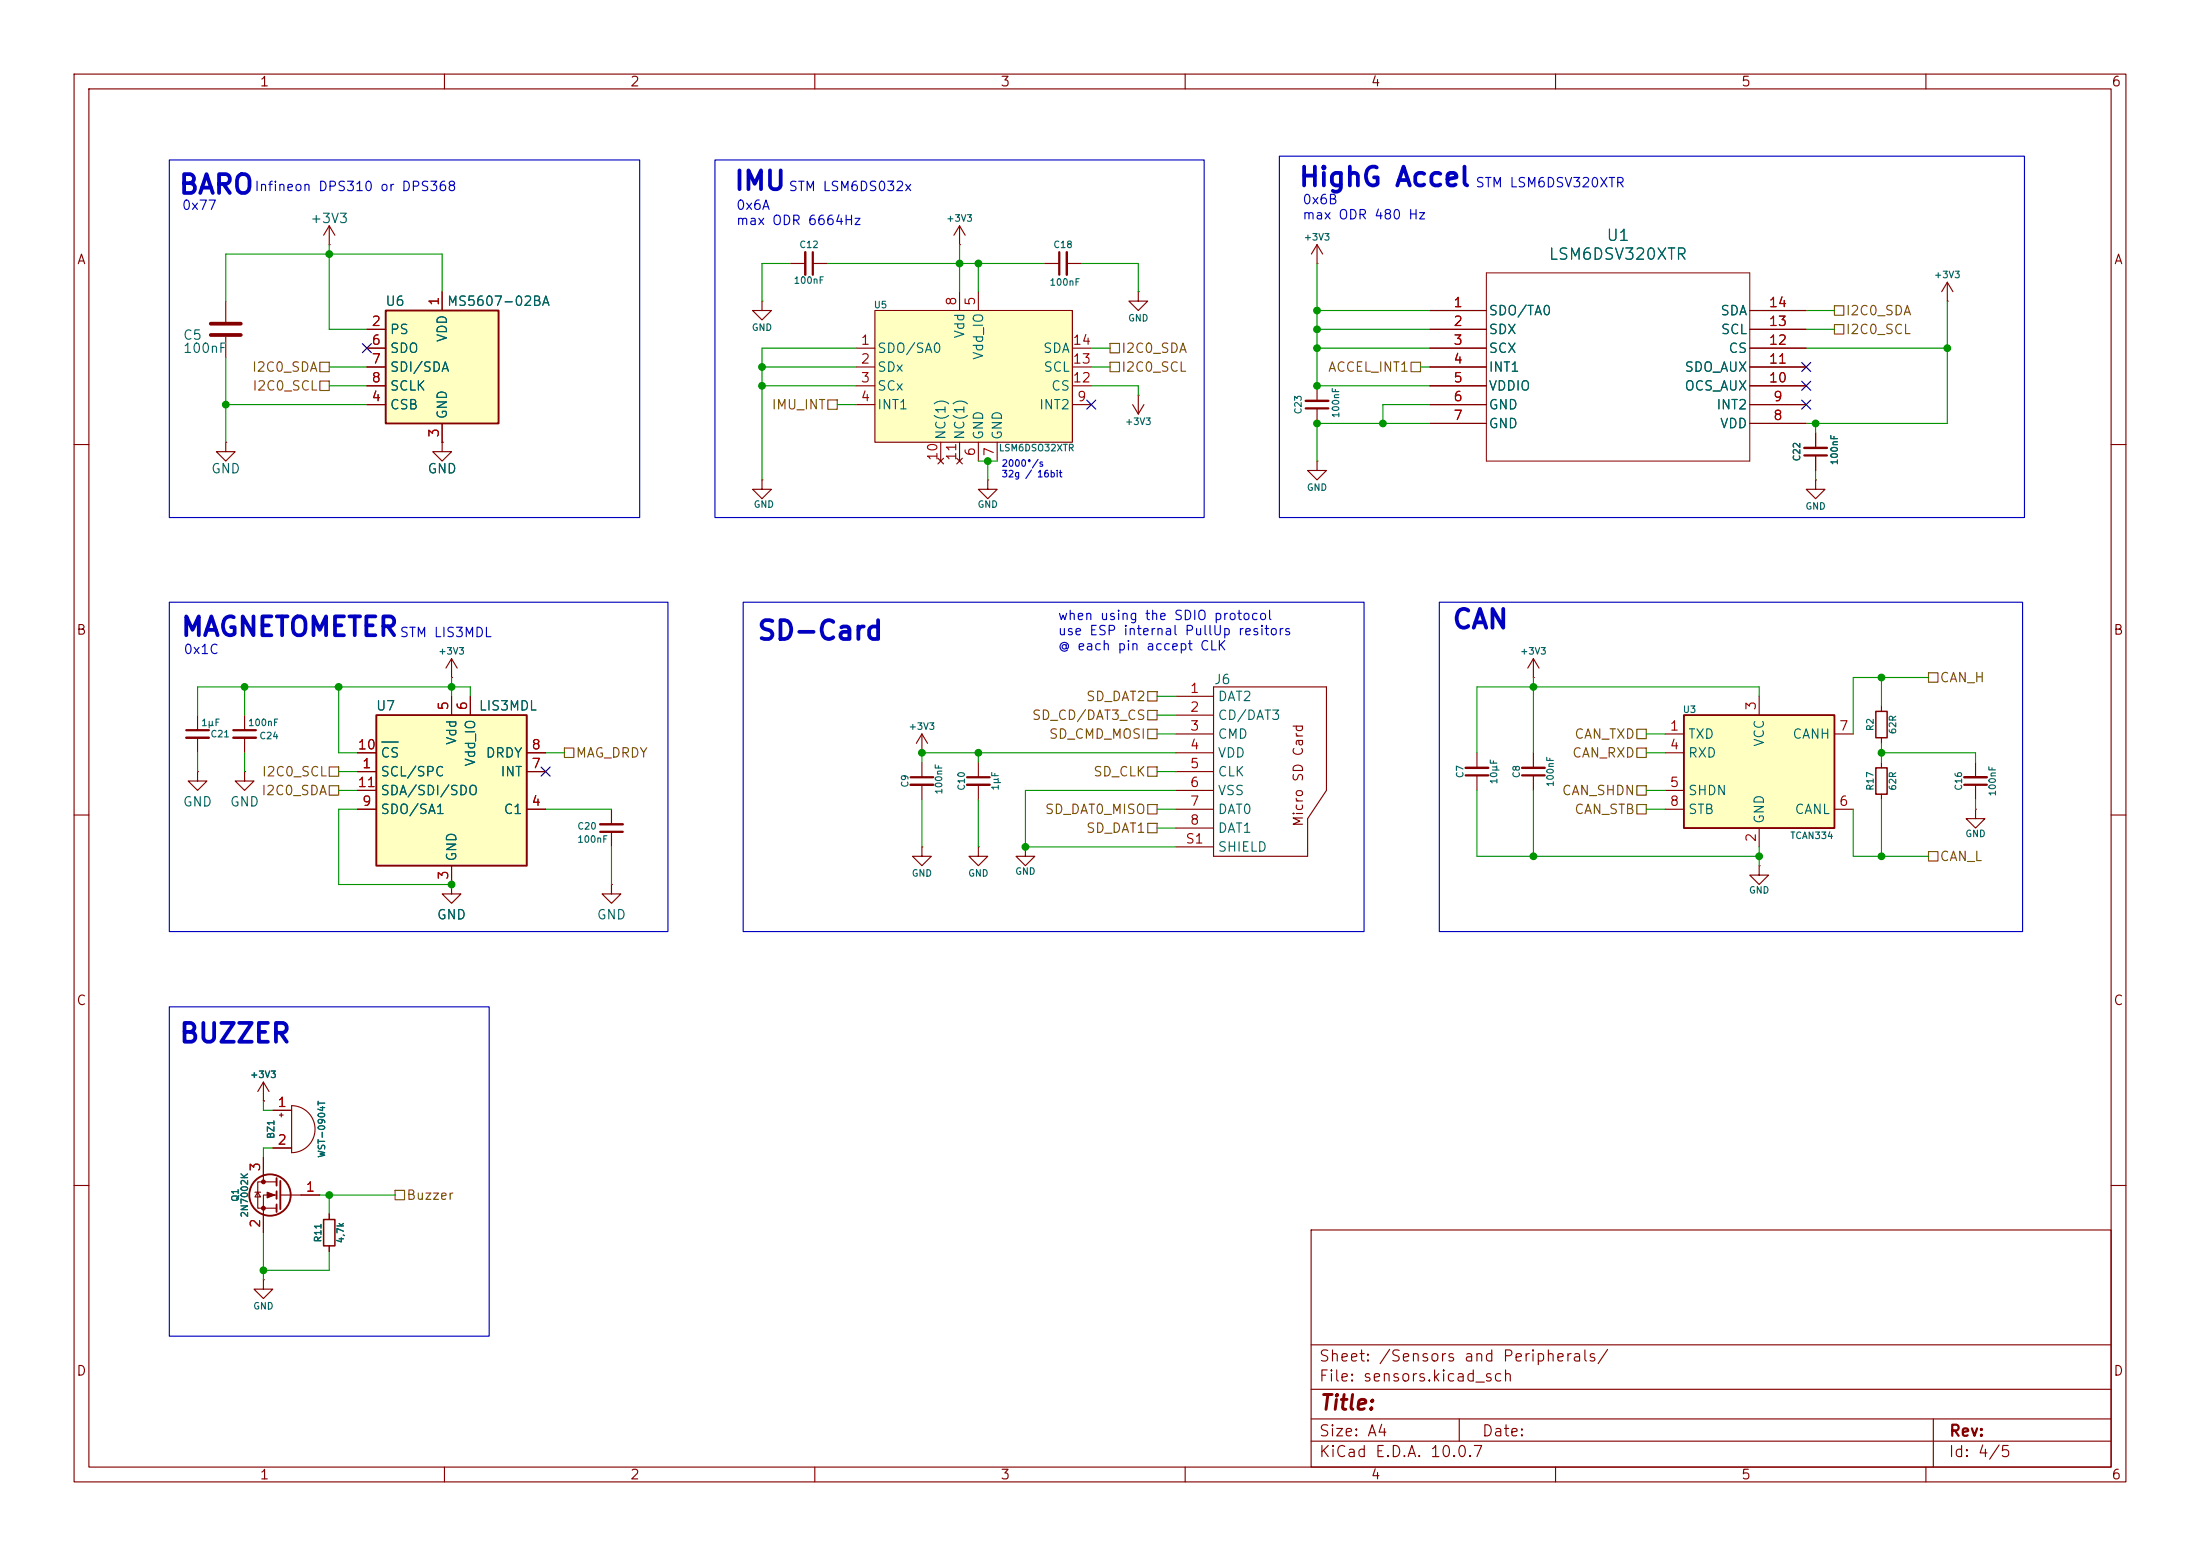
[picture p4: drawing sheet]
<svg xmlns="http://www.w3.org/2000/svg" width="297mm" height="210mm" viewBox="0 0 297 210" stroke-linecap="round" stroke-linejoin="round" font-family="sans-serif">
<g fill="none" stroke="#840000" stroke-width=".15">
<path d="M10 10h277v190h-277zM12 12h273v186h-273zM60 10v2M110 10v2M160 10v2M210 10v2M260 10v2M106.7 35.6h2M109.7 35.6h2.1M262.9 38.1l-.8 1.3M262.9 38.1l.8 1.3M262.9 38.1v2.5"/>
<path d="M102.9 40.6v1.3h-1.3l1.3 1.3 1.2-1.3h-1.2M102.9 40.6h.1M245.1 58.4v2.1M262.9 40.6h.1M10 60h2M102.9 64.8v1.2h-1.3l1.3 1.3 1.2-1.3h-1.2M102.9 64.8h.1M177.8 62.2v1.3h1.3l-1.3 1.3-1.3-1.3h1.3M177.8 62.2h.1M245.1 64.8v1.2h1.3l-1.3 1.3-1.3-1.3h1.3M245.1 64.8h.1M245.1 61.5v2"/>
<path d="M285 60h2M61 91.4h.1M61 88.9l-.8 1.3M61 88.9l.7 1.3M61 88.9v2.5M124.5 99.1l-.8 1.2M124.5 99.1l.7 1.2M124.5 99.1v2.5M10 110h2M61 119.4v1.3h-1.3l1.3 1.2 1.2-1.2h-1.2M61 119.4h.1M124.5 101.6h.1"/>
<path d="M124.5 114.3v1.3h1.2l-1.2 1.2-1.3-1.2h1.3M124.5 114.3h.1M124.5 102.9v2M124.5 105.9v2.1M285 110h2M35.6 148.6h.1M35.6 146.1v2.5M35.6 156.2v3.3M35.6 146.1l-.8 1.2M35.6 146.1l.7 1.2M36.8 149.9h2.6M36.8 154.9h2.6"/>
<path d="M37.3 159.5h-2.5v3.6h2.5M37.7 150.5h.5M38 150.2v.5M39.4 149.2a3.2 3.2 0 0 1 3.1 3.2 3.2 3.2 0 0 1-3.1 3.2zM10 160h2M34.4 160.9h.8M34.8 160.9l.4 .6h-.8zM35.6 172.7v1.3h1.2l-1.2 1.3-1.3-1.3h1.3M35.6 172.7h.1M37.3 161.3h-1.7v5.1M37.8 161.3h5.4M44.4 163.8v.8"/>
<path d="M44.4 168.1v.8M177 166h108v32h-108zM285 160h2M60 198v2M110 198v2M160 198v2M177 194.5h108M177 191.5h108M177 187.5h108M177 181.5h108M197 191.5v3M210 198v2"/>
<path d="M260 198v2M261 191.5v6.5"/>
</g>
<path d="M109.7 34v3.1M243.6 61.5h3M122.9 104.9h3.1" fill="none" stroke="#840000" stroke-width=".3"/>
<path d="M108.7 34v3.1M243.6 60.5h3M122.9 105.9h3.1" fill="none" stroke="#840000" stroke-width=".33"/>
<g fill="none" stroke="#840000" stroke-width=".25">
<path d="M37.3 159v1M37.8 159.4v3.8M37.3 160.8v1M37.3 162.6v1"/>
<circle cx="36.4" cy="161.3" r="2.79"/>
</g>
<g fill="#840000" stroke="#840000" stroke-width=".15">
<path d="M36.1 160.9l1 .4-1 .4z"/>
<circle cx="35.6" cy="159.5" r=".25"/>
<circle cx="35.6" cy="163.1" r=".25"/>
</g>
<path d="M43.7 164.6h1.5v3.5h-1.5z" fill="none" stroke="#840000" stroke-width=".2"/>
<path d="M50.8 96.5h20.3v20.3h-20.3z" fill="#ffffc2"/>
<path d="M50.8 96.5h20.3v20.3h-20.3z" fill="none" stroke="#840000" stroke-width=".25"/>
<g fill="none" stroke="#840000" stroke-width=".15">
<path d="M153.7 39.4v1.2h1.2l-1.2 1.3-1.3-1.3h1.3M153.7 39.4h.1M61 94v2.5M63.5 94v2.5M254 95.3v.7M254 99.6v.7M26.7 104.1v1.3h-1.3l1.3 1.3 1.2-1.3h-1.2M26.7 104.1h.1M33 104.1v1.3h-1.3l1.3 1.3 1.3-1.3h-1.3M33 104.1h.1M48.3 104.1h2.5M48.3 109.2h2.5"/>
<path d="M48.3 101.6h2.5M48.3 106.7h2.5M61 116.8v2.6M71.1 104.1h2.6M71.1 109.2h2.6M71.1 101.6h2.6M82.5 119.4v1.3h-1.2l1.2 1.2 1.3-1.2h-1.3M82.5 119.4h.1M82.5 109.2v2.1M82.5 112.3v2M237.5 116.8v1.3h1.3l-1.3 1.3-1.3-1.3h1.3M237.5 116.8h.1"/>
<path d="M254 102.9v.7M254 107.2v.8M266.7 109.2v1.3h1.3l-1.3 1.3-1.3-1.3h1.3M266.7 109.2h.1M266.7 102.9v2M266.7 105.9v2.1"/>
</g>
<path d="M51.5 100.2h2.3" fill="none" stroke="#006464" stroke-width=".15"/>
<path d="M81 112.3h3.1M265.2 105.9h3" fill="none" stroke="#840000" stroke-width=".3"/>
<path d="M81 111.3h3.1M265.2 104.9h3" fill="none" stroke="#840000" stroke-width=".33"/>
<path d="M253.2 96h1.6v3.6h-1.6zM253.2 103.6h1.6v3.6h-1.6z" fill="none" stroke="#840000" stroke-width=".2"/>
<path d="M227.3 96.5h20.3v15.3h-20.3z" fill="#ffffc2"/>
<path d="M227.3 96.5h20.3v15.3h-20.3z" fill="none" stroke="#840000" stroke-width=".25"/>
<g fill="none" stroke="#840000" stroke-width=".15">
<path d="M129.5 33h.1M129.5 30.5l-.7 1.3M129.5 30.5l.8 1.3M129.5 30.5v2.5M141 35.6h2M144 35.6h2M152.9 54.6l.8 1.3M153.7 53.3h.1M153.7 53.3v2.6M154.4 54.6l-.7 1.3M133.3 64.8v1.2h-1.2l1.2 1.3 1.3-1.3h-1.3M133.3 64.8h.1"/>
<path d="M224.8 99.1h2.5M237.5 94v2.5M247.6 99.1h2.6M224.8 101.6h2.5M224.8 106.7h2.5M224.8 109.2h2.5M237.5 111.8v2.5M247.6 109.2h2.6"/>
</g>
<path d="M143 34v3.1" fill="none" stroke="#840000" stroke-width=".3"/>
<path d="M144 34v3.1" fill="none" stroke="#840000" stroke-width=".33"/>
<path d="M118.1 41.9h26.7v17.8h-26.7z" fill="#ffffc2"/>
<g fill="none" stroke="#840000" stroke-width=".15">
<path d="M44.4 33h.1M44.4 30.5l-.7 1.3M44.4 30.5l.8 1.3M44.4 30.5v2.5M129.5 39.4v2.5M132.1 39.4v2.5M177.8 35.6h.1M177.8 33l-.8 1.3M177.8 33l.8 1.3M177.8 33v2.6M30.5 40.6v2.8M30.5 45.5v2.8"/>
<path d="M59.7 59.7v1.3h1.3l-1.3 1.2-1.3-1.2h1.3M59.7 59.7h.1M115.6 47h2.5M115.6 49.5h2.5M115.6 52.1h2.5M115.6 54.6h2.5M118.1 41.9h26.7v17.8h-26.7zM127 59.7v2.5M129.5 59.7v2.5M132.1 59.7v2.5M134.6 59.7v2.5M144.8 47h2.5"/>
<path d="M144.8 49.5h2.5M144.8 52.1h2.5M144.8 54.6h2.5M177.8 52.1v2M177.8 55.1v2.1M193 47h7.7M193 49.5h7.7M193 52.1h7.7M193 54.6h7.7M193 41.9h7.7M193 44.5h7.7M193 57.2h7.7"/>
<path d="M236.2 47h7.6M236.2 49.5h7.6M236.2 52.1h7.6M236.2 54.6h7.6M236.2 41.9h7.6M236.2 44.5h7.6M236.2 57.2h7.6M126.6 61.8l.8 .8M127.4 61.8l-.8 .8M129.2 61.8l.7 .8M129.9 61.8l-.7 .8M158.7 94h5.1"/>
<path d="M158.7 96.5h5.1M158.7 99.1h5.1M163.8 92.7h15.3v14l-2.6 3.8v5.1h-12.7zM207 91.4h.1M207 88.9v2.5M207 88.9l-.8 1.3M207 88.9l.8 1.3M132.1 114.3v1.3h1.2l-1.2 1.2-1.3-1.2h1.3M132.1 114.3h.1M132.1 102.9v2M132.1 105.9v2.1M138.4 114.3v1.3h1.3l-1.3 1.2-1.2-1.2h1.2"/>
<path d="M138.4 114.3h.1M158.7 101.6h5.1M158.7 104.1h5.1M158.7 106.7h5.1M158.7 109.2h5.1M158.7 111.8h5.1M158.7 114.3h5.1M199.4 101.6v2M199.4 104.6v2.1M207 101.6v2M207 104.6v2.1"/>
</g>
<path d="M176.3 55.1h3M130.6 104.9h3M197.9 104.6h3M205.5 104.6h3" fill="none" stroke="#840000" stroke-width=".3"/>
<path d="M176.3 54.1h3M130.6 105.9h3M197.9 103.6h3M205.5 103.6h3" fill="none" stroke="#840000" stroke-width=".33"/>
<path d="M200.7 36.8h35.5v25.4h-35.5z" fill="none" stroke="#840000" stroke-width=".14"/>
<path d="M28.4 43.7h4.1M28.4 45.2h4.1" fill="none" stroke="#840000" stroke-width=".51"/>
<path d="M52.1 41.9h15.2v15.3h-15.2z" fill="#ffffc2"/>
<path d="M52.1 41.9h15.2v15.3h-15.2z" fill="none" stroke="#840000" stroke-width=".25"/>
<g fill="none" stroke="#840000" stroke-width=".15">
<path d="M59.7 39.4v2.5M30.5 59.7v1.3h1.2l-1.2 1.2-1.3-1.2h1.3M30.5 59.7h.1M49.5 44.5h2.6M49.5 54.6h2.6M49.5 47h2.6M49.5 49.5h2.6M49.5 52.1h2.6M59.7 59.7h.1M59.7 57.2v2.5M193 44.5h7.7M193 54.6h7.7"/>
<path d="M193 47h7.7M193 49.5h7.7M193 52.1h7.7M193 41.9h7.7M193 57.2h7.7M236.2 44.5h7.6M236.2 54.6h7.6M236.2 47h7.6M236.2 49.5h7.6M236.2 52.1h7.6M236.2 41.9h7.6M236.2 57.2h7.6"/>
<path d="M245.1 58.4v2.1M245.1 61.5v2M26.7 96.5v2.1M26.7 99.6v2M33 96.5v2.1M33 99.6v2M61 94v2.5M63.5 94v2.5M48.3 104.1h2.5M48.3 109.2h2.5M48.3 101.6h2.5M48.3 106.7h2.5"/>
<path d="M61 119.4h.1M61 116.8v2.6M71.1 104.1h2.6M71.1 109.2h2.6M71.1 101.6h2.6M35.6 148.6h.1M35.6 156.2v2.6M36.8 149.9h2.6M36.8 154.9h2.6M35.6 163.8v2.6M40.6 161.3h2.6M44.4 163.8v.8"/>
<path d="M44.4 168.1v.8"/>
</g>
<path d="M25.1 98.6h3.1M31.5 98.6h3" fill="none" stroke="#840000" stroke-width=".3"/>
<path d="M25.1 99.6h3.1M31.5 99.6h3" fill="none" stroke="#840000" stroke-width=".33"/>
<g fill="none" stroke="#725600" stroke-width=".15">
<path d="M43.2 48.9h1.2v1.3h-1.2zM43.2 51.4h1.2v1.3h-1.2zM111.8 54h1.2v1.2h-1.2zM149.9 48.9h1.2v1.3h-1.2zM149.9 46.4h1.2v1.2h-1.2zM190.5 48.9h1.3v1.3h-1.3zM247.6 43.8h1.3v1.3h-1.3zM247.6 41.3h1.3v1.2h-1.3zM154.9 95.9h1.3v1.3h-1.3zM154.9 98.4h1.3v1.3h-1.3zM154.9 93.3h1.3v1.3h-1.3zM221 98.4h1.2v1.3h-1.2z"/>
<path d="M260.3 90.8h1.3v1.3h-1.3zM44.4 103.5h1.3v1.3h-1.3zM44.4 106h1.3v1.3h-1.3zM76.2 101h1.3v1.2h-1.3zM154.9 108.6h1.3v1.3h-1.3zM154.9 103.5h1.3v1.3h-1.3zM154.9 111.1h1.3v1.3h-1.3zM221 101h1.2v1.2h-1.2zM221 106h1.2v1.3h-1.2zM221 108.6h1.2v1.3h-1.2zM260.3 114.9h1.3v1.3h-1.3zM53.3 160.7h1.3v1.2h-1.3z"/>
</g>
<g fill="none" stroke="#009600" stroke-width=".15">
<path d="M44.4 33v11.5h5.1M59.7 39.4v-5.1h-29.2v6.3M106.7 35.6h-3.8v5M111.8 35.6h29.2M129.5 33v6.4M132.1 35.6v3.8M146 35.6h7.7v3.8M177.8 35.6v16.5h15.2M30.5 54.6h19M30.5 48.3v11.4M44.4 49.5h5.1M44.4 52.1h5.1"/>
<path d="M102.9 49.5h12.7M102.9 52.1h12.7M113 54.6h2.6M115.6 47h-12.7v17.8M147.3 49.5h2.6M147.3 47h2.6M147.3 52.1h6.4v1.2M177.8 47h15.2M177.8 44.5h15.2M177.8 41.9h15.2M191.8 49.5h1.2M193 57.2h-15.2v5"/>
<path d="M193 54.6h-6.3v2.6M243.8 47h19.1M243.8 44.5h3.8M243.8 41.9h3.8M245.1 57.2v1.2M262.9 40.6v16.6h-19.1M132.1 62.2h2.5M133.3 62.2v2.6M245.1 63.5v1.3M33 92.7v3.8M45.7 92.7v8.9h2.6M61 91.4v2.6"/>
<path d="M63.5 94v-1.3h-36.8v3.8M156.2 99.1h2.5M156.2 96.5h2.5M156.2 94h2.5M207 91.4v10.2M222.2 99.1h2.6M237.5 94v-1.3h-38.1v8.9M254 91.4v3.9M260.3 91.4h-10.1v7.7M26.7 101.6v2.5M33 101.6v2.5M45.7 106.7h2.6"/>
<path d="M45.7 104.1h2.6M48.3 109.2h-2.6v10.2h15.3M73.7 101.6h2.5M73.7 109.2h8.8M82.5 114.3v5.1M124.5 108v6.3M132.1 101.6v1.3M132.1 108v6.3M156.2 109.2h2.5M156.2 104.1h2.5M156.2 111.8h2.5M158.7 101.6h-34.2v1.3"/>
<path d="M158.7 106.7h-20.3v7.6h20.3M199.4 106.7v8.9h38.1M207 106.7v8.9M222.2 101.6h2.6M222.2 106.7h2.6M222.2 109.2h2.6M237.5 114.3v2.5M250.2 109.2v6.4h10.1M254 101.6h12.7v1.3M254 100.3v2.6M254 108v7.6M266.7 108v1.2"/>
<path d="M35.6 148.6v1.3h1.2M36.8 154.9h-1.2v1.3M35.6 166.4v6.3M43.2 161.3h10.1M44.4 161.3v2.5M44.4 168.9v2.6h-8.8"/>
</g>
<path d="M48.9 46.4l1.2 1.2M50.1 46.4l-1.2 1.2M146.7 54l1.2 1.2M147.9 54l-1.2 1.2M243.2 54l1.2 1.2M243.2 51.5l1.2 1.2M243.2 48.9l1.2 1.2M244.4 54l-1.2 1.2M244.4 51.5l-1.2 1.2M244.4 48.9l-1.2 1.2M73.1 103.5l1.2 1.2M74.3 103.5l-1.2 1.2" fill="none" stroke="#000084" stroke-width=".15"/>
<path d="M22.9 21.6h63.5v48.3h-63.5zM96.5 21.6h66.1v48.3h-66.1zM172.7 21.1h100.6v48.8h-100.6zM22.9 81.3h67.3v44.4h-67.3zM100.3 81.3h83.8v44.4h-83.8zM194.3 81.3h78.7v44.4h-78.7zM22.9 135.9h43.1v44.4h-43.1z" fill="none" stroke="#0000c2" stroke-width=".15"/>
<path d="M51.5 100.2h2.3" fill="none" stroke="#006464" stroke-width=".15"/>
<g fill="#009600" stroke="#009600" stroke-width=".14">
<circle cx="30.5" cy="54.6" r=".46"/>
<circle cx="44.4" cy="34.3" r=".46"/>
<circle cx="33" cy="92.7" r=".46"/>
<circle cx="61" cy="119.4" r=".46"/>
<circle cx="44.4" cy="161.3" r=".46"/>
<circle cx="35.6" cy="171.5" r=".46"/>
<circle cx="45.7" cy="92.7" r=".46"/>
<circle cx="61" cy="92.7" r=".46"/>
<circle cx="102.9" cy="49.5" r=".46"/>
<circle cx="102.9" cy="52.1" r=".46"/>
<circle cx="138.4" cy="114.3" r=".46"/>
<circle cx="132.1" cy="35.6" r=".46"/>
<circle cx="129.5" cy="35.6" r=".46"/>
<circle cx="177.8" cy="41.9" r=".46"/>
<circle cx="262.9" cy="47" r=".46"/>
<circle cx="186.7" cy="57.2" r=".46"/>
<circle cx="245.1" cy="57.2" r=".46"/>
<circle cx="177.8" cy="52.1" r=".46"/>
<circle cx="177.8" cy="44.5" r=".46"/>
<circle cx="177.8" cy="57.2" r=".46"/>
<circle cx="177.8" cy="47" r=".46"/>
<circle cx="207" cy="92.7" r=".46"/>
<circle cx="207" cy="115.6" r=".46"/>
<circle cx="132.1" cy="101.6" r=".46"/>
<circle cx="124.5" cy="101.6" r=".46"/>
<circle cx="133.3" cy="62.2" r=".46"/>
<circle cx="237.5" cy="115.6" r=".46"/>
<circle cx="254" cy="115.6" r=".46"/>
<circle cx="254" cy="91.4" r=".46"/>
<circle cx="254" cy="101.6" r=".46"/>
</g>
<g font-size="2.5" fill="#0000c2">
<text x="24" y="26.8">BARO</text>
<text x="99" y="26.3">IMU</text>
<text x="175.2" y="25.8">HighG Accel</text>
<text x="24.3" y="86.5">MAGNETOMETER</text>
<text x="102.1" y="87">SD-Card</text>
<text x="195.9" y="85.5">CAN</text>
<text x="24.1" y="141.4">BUZZER</text>
</g>
<text font-size="2" fill="#840000" x="178" y="190.8">Title:</text>
<g font-size="1.5" fill="#006464">
<text x="209" y="35.4">LSM6DSV320XTR</text>
<text x="216.8" y="32.9">U1</text>
</g>
<g font-size="1.5" fill="#840000">
<text x="178" y="184.1">Sheet: /Sensors and Peripherals/</text>
<text x="178" y="186.8">File: sensors.kicad_sch</text>
<text x="178" y="197">KiCad E.D.A. 10.0.7</text>
<text x="178" y="194.2">Size: A4</text>
<text x="200" y="194.2">Date:</text>
<text x="263" y="197">Id: 4/5</text>
<text x="263" y="194.2">Rev:</text>
</g>
<g font-size="1.3" fill="#840000">
<text x="35" y="12">1</text>
<text x="85" y="12">2</text>
<text x="135" y="12">3</text>
<text x="185" y="12">4</text>
<text x="235" y="12">5</text>
<text x="285" y="12">6</text>
<text x="10.3" y="36">A</text>
<text x="285.3" y="36">A</text>
<text x="10.2" y="86">B</text>
<text x="285.2" y="86">B</text>
<text x="176.2" y="111.7" transform="rotate(-90 176.2 111.7)">Micro SD Card</text>
<text x="10.2" y="136">C</text>
<text x="285.2" y="136">C</text>
<text x="10.2" y="186">D</text>
<text x="285.2" y="186">D</text>
<text x="35" y="200">1</text>
<text x="85" y="200">2</text>
<text x="135" y="200">3</text>
<text x="185" y="200">4</text>
<text x="235" y="200">5</text>
<text x="285" y="200">6</text>
</g>
<g font-size="1.3" fill="#0000c2">
<text x="24.5" y="28.7">0x77</text>
<text x="34.3" y="26.1">Infineon DPS310 or DPS368</text>
<text x="99.3" y="28.6">0x6A</text>
<text x="106.4" y="26.1">STM LSM6DS032x</text>
<text x="175.7" y="27.9">0x6B</text>
<text x="175.7" y="29.9">max ODR 480 Hz</text>
<text x="199.1" y="25.6">STM LSM6DSV320XTR</text>
<text x="99.3" y="30.7">max ODR 6664Hz</text>
<text x="24.7" y="88.6">0x1C</text>
<text x="53.9" y="86.3">STM LIS3MDL</text>
<text x="142.7" y="84">when using the SDIO protocol</text>
<text x="142.7" y="86.1">use ESP internal PullUp resitors</text>
<text x="142.7" y="88.1">@ each pin accept CLK</text>
</g>
<g font-size="1.3" fill="#006464">
<text x="41.8" y="30.4">+3V3</text>
<text x="51.9" y="41.6">U6</text>
<text x="60.3" y="41.6">MS5607-02BA</text>
<text x="24.6" y="46.2">C5</text>
<text x="24.6" y="48">100nF</text>
<text x="52.6" y="45.4">PS</text>
<text x="52.6" y="48">SDO</text>
<text x="60.7" y="46.3" transform="rotate(-90 60.7 46.3)">VDD</text>
<text x="118.3" y="48">SDO/SA0</text>
<text x="130.5" y="45.8" transform="rotate(-90 130.5 45.8)">Vdd</text>
<text x="140.7" y="48">SDA</text>
<text x="200.9" y="42.9">SDO/TA0</text>
<text x="200.9" y="45.4">SDX</text>
<text x="200.9" y="48">SCX</text>
<text x="232.2" y="42.9">SDA</text>
<text x="232.2" y="45.4">SCL</text>
<text x="233.3" y="48">CS</text>
<text x="52.6" y="50.5">SDI/SDA</text>
<text x="52.6" y="53">SCLK</text>
<text x="118.3" y="50.5">SDx</text>
<text x="118.3" y="53">SCx</text>
<text x="133" y="48.7" transform="rotate(-90 133 48.7)">Vdd_IO</text>
<text x="140.8" y="50.5">SCL</text>
<text x="141.8" y="53">CS</text>
<text x="200.9" y="50.5">INT1</text>
<text x="200.9" y="53">VDDIO</text>
<text x="227.3" y="53">OCS_AUX</text>
<text x="227.3" y="50.5">SDO_AUX</text>
<text x="52.6" y="55.6">CSB</text>
<text x="60.7" y="56.7" transform="rotate(-90 60.7 56.7)">GND</text>
<text x="118.3" y="55.6">INT1</text>
<text x="128" y="59.5" transform="rotate(-90 128 59.5)">NC(1)</text>
<text x="130.5" y="59.5" transform="rotate(-90 130.5 59.5)">NC(1)</text>
<text x="133" y="59.5" transform="rotate(-90 133 59.5)">GND</text>
<text x="135.6" y="59.5" transform="rotate(-90 135.6 59.5)">GND</text>
<text x="140.2" y="55.6">INT2</text>
<text x="200.9" y="55.6">GND</text>
<text x="200.9" y="58.1">GND</text>
<text x="231.6" y="55.6">INT2</text>
<text x="232.1" y="58.1">VDD</text>
<text x="28.4" y="64.2">GND</text>
<text x="57.6" y="64.2">GND</text>
<text x="163.8" y="92.7">J6</text>
<text x="164.3" y="94.9">DAT2</text>
<text x="50.7" y="96.2">U7</text>
<text x="61.9" y="100.6" transform="rotate(-90 61.9 100.6)">Vdd</text>
<text x="64.6" y="96.2">LIS3MDL</text>
<text x="164.3" y="97.5">CD/DAT3</text>
<text x="164.3" y="100">CMD</text>
<text x="227.8" y="100">TXD</text>
<text x="238.5" y="100.9" transform="rotate(-90 238.5 100.9)">VCC</text>
<text x="241.9" y="100">CANH</text>
<text x="51.3" y="105.1">SCL/SPC</text>
<text x="51.3" y="102.6">CS</text>
<text x="51.3" y="107.6">SDA/SDI/SDO</text>
<text x="64.5" y="103.5" transform="rotate(-90 64.5 103.5)">Vdd_IO</text>
<text x="65.5" y="102.6">DRDY</text>
<text x="67.5" y="105.1">INT</text>
<text x="164.3" y="102.6">VDD</text>
<text x="164.3" y="105.1">CLK</text>
<text x="164.3" y="107.6">VSS</text>
<text x="227.8" y="102.6">RXD</text>
<text x="227.8" y="107.6">SHDN</text>
<text x="24.6" y="109.2">GND</text>
<text x="31" y="109.2">GND</text>
<text x="51.3" y="110.2">SDO/SA1</text>
<text x="67.9" y="110.2">C1</text>
<text x="164.3" y="110.2">DAT0</text>
<text x="164.3" y="112.7">DAT1</text>
<text x="227.8" y="110.2">STB</text>
<text x="238.5" y="111.3" transform="rotate(-90 238.5 111.3)">GND</text>
<text x="242.2" y="110.2">CANL</text>
<text x="61.9" y="116.4" transform="rotate(-90 61.9 116.4)">GND</text>
<text x="164.3" y="115.3">SHIELD</text>
<text x="58.9" y="124.4">GND</text>
<text x="80.5" y="124.4">GND</text>
</g>
<g font-size="1.3" fill="#a90000">
<text x="59.6" y="41.4" transform="rotate(-90 59.6 41.4)">1</text>
<text x="129.4" y="41.4" transform="rotate(-90 129.4 41.4)">8</text>
<text x="131.9" y="41.4" transform="rotate(-90 131.9 41.4)">5</text>
<text x="196.1" y="41.8">1</text>
<text x="238.7" y="41.8">14</text>
<text x="50.1" y="44.3">2</text>
<text x="50.1" y="46.9">6</text>
<text x="116.1" y="46.9">1</text>
<text x="144.7" y="46.9">14</text>
<text x="196.1" y="44.3">2</text>
<text x="196.1" y="46.9">3</text>
<text x="238.7" y="46.9">12</text>
<text x="238.7" y="44.3">13</text>
<text x="50.1" y="49.4">7</text>
<text x="50.1" y="51.9">8</text>
<text x="116.1" y="49.4">2</text>
<text x="116.1" y="51.9">3</text>
<text x="144.7" y="51.9">12</text>
<text x="144.7" y="49.4">13</text>
<text x="196.1" y="49.4">4</text>
<text x="196.1" y="51.9">5</text>
<text x="238.7" y="51.9">10</text>
<text x="238.7" y="49.4">11</text>
<text x="50.1" y="54.5">4</text>
<text x="59.6" y="59.2" transform="rotate(-90 59.6 59.2)">3</text>
<text x="116.1" y="54.5">4</text>
<text x="145.3" y="54.5">9</text>
<text x="196.1" y="54.5">6</text>
<text x="196.1" y="57">7</text>
<text x="239.3" y="57">8</text>
<text x="239.3" y="54.5">9</text>
<text x="126.9" y="62.3" transform="rotate(-90 126.9 62.3)">10</text>
<text x="129.4" y="62.3" transform="rotate(-90 129.4 62.3)">11</text>
<text x="131.9" y="61.7" transform="rotate(-90 131.9 61.7)">6</text>
<text x="134.5" y="61.7" transform="rotate(-90 134.5 61.7)">7</text>
<text x="60.8" y="96" transform="rotate(-90 60.8 96)">5</text>
<text x="63.4" y="96" transform="rotate(-90 63.4 96)">6</text>
<text x="160.6" y="93.8">1</text>
<text x="237.4" y="96" transform="rotate(-90 237.4 96)">3</text>
<text x="48.2" y="101.5">10</text>
<text x="71.7" y="101.5">8</text>
<text x="160.6" y="96.4">2</text>
<text x="160.6" y="98.9">3</text>
<text x="160.6" y="101.5">4</text>
<text x="225.3" y="98.9">1</text>
<text x="225.3" y="101.5">4</text>
<text x="248.2" y="98.9">7</text>
<text x="48.2" y="106.5">11</text>
<text x="48.8" y="104">1</text>
<text x="71.7" y="104">7</text>
<text x="160.6" y="104">5</text>
<text x="160.6" y="106.5">6</text>
<text x="225.3" y="106.5">5</text>
<text x="48.8" y="109.1">9</text>
<text x="71.7" y="109.1">4</text>
<text x="160.6" y="109.1">7</text>
<text x="160.6" y="111.6">8</text>
<text x="225.3" y="109.1">8</text>
<text x="237.4" y="113.8" transform="rotate(-90 237.4 113.8)">2</text>
<text x="248.2" y="109.1">6</text>
<text x="60.8" y="118.8" transform="rotate(-90 60.8 118.8)">3</text>
<text x="160" y="114.2">S1</text>
<text x="37.4" y="149.7">1</text>
<text x="37.4" y="154.8">2</text>
<text x="35.4" y="158.2" transform="rotate(-90 35.4 158.2)">3</text>
<text x="41.2" y="161.2">1</text>
<text x="35.4" y="165.8" transform="rotate(-90 35.4 165.8)">2</text>
</g>
<g font-size="1.3" fill="#725600">
<text x="151.3" y="48">I2C0_SDA</text>
<text x="249.1" y="45.4">I2C0_SCL</text>
<text x="249.1" y="42.9">I2C0_SDA</text>
<text x="33.9" y="50.5">I2C0_SDA</text>
<text x="34" y="53">I2C0_SCL</text>
<text x="151.3" y="50.5">I2C0_SCL</text>
<text x="179.2" y="50.5">ACCEL_INT1</text>
<text x="104.1" y="55.6">IMU_INT</text>
<text x="146.5" y="94.9">SD_DAT2</text>
<text x="261.8" y="92.4">CAN_H</text>
<text x="139.2" y="97.5">SD_CD/DAT3_CS</text>
<text x="141.5" y="100">SD_CMD_MOSI</text>
<text x="212.5" y="100">CAN_TXD</text>
<text x="35.2" y="107.6">I2C0_SDA</text>
<text x="35.3" y="105.1">I2C0_SCL</text>
<text x="77.6" y="102.6">MAG_DRDY</text>
<text x="147.5" y="105.1">SD_CLK</text>
<text x="210.8" y="107.6">CAN_SHDN</text>
<text x="212.2" y="102.6">CAN_RXD</text>
<text x="141" y="110.2">SD_DAT0_MISO</text>
<text x="146.5" y="112.7">SD_DAT1</text>
<text x="212.5" y="110.2">CAN_STB</text>
<text x="261.8" y="116.5">CAN_L</text>
<text x="54.8" y="162.3">Buzzer</text>
</g>
<g font-size=".9" fill="#006464">
<text x="107.8" y="33.7">C12</text>
<text x="127.7" y="30.1">+3V3</text>
<text x="142.1" y="33.7">C18</text>
<text x="175.9" y="32.7">+3V3</text>
<text x="107.1" y="38.5">100nF</text>
<text x="117.9" y="41.8">U5</text>
<text x="141.6" y="38.8">100nF</text>
<text x="261" y="37.8">+3V3</text>
<text x="101.4" y="44.9">GND</text>
<text x="152.2" y="43.6">GND</text>
<text x="151.8" y="57.6">+3V3</text>
<text x="175.9" y="56" transform="rotate(-90 175.9 56)">C23</text>
<text x="181" y="56.5" transform="rotate(-90 181 56.5)">100nF</text>
<text x="134.8" y="61.1">LSM6DSO32XTR</text>
<text x="243.2" y="62.3" transform="rotate(-90 243.2 62.3)">C22</text>
<text x="248.3" y="62.8" transform="rotate(-90 248.3 62.8)">100nF</text>
<text x="101.7" y="68.7">GND</text>
<text x="131.9" y="68.7">GND</text>
<text x="176.4" y="66.5">GND</text>
<text x="243.7" y="69">GND</text>
<text x="59.1" y="88.6">+3V3</text>
<text x="205.1" y="88.6">+3V3</text>
<text x="27.1" y="98.2">1µF</text>
<text x="28.3" y="99.7">C21</text>
<text x="33.4" y="98.2">100nF</text>
<text x="34.9" y="100">C24</text>
<text x="122.6" y="98.7">+3V3</text>
<text x="227.1" y="96.4">U3</text>
<text x="253.1" y="98.7" transform="rotate(-90 253.1 98.7)">R2</text>
<text x="256.2" y="99.2" transform="rotate(-90 256.2 99.2)">62R</text>
<text x="122.8" y="106.4" transform="rotate(-90 122.8 106.4)">C9</text>
<text x="127.4" y="107.3" transform="rotate(-90 127.4 107.3)">100nF</text>
<text x="130.5" y="106.8" transform="rotate(-90 130.5 106.8)">C10</text>
<text x="135" y="106.8" transform="rotate(-90 135 106.8)">1µF</text>
<text x="197.8" y="105.1" transform="rotate(-90 197.8 105.1)">C7</text>
<text x="202.3" y="105.9" transform="rotate(-90 202.3 105.9)">10µF</text>
<text x="205.4" y="105.1" transform="rotate(-90 205.4 105.1)">C8</text>
<text x="210" y="106.3" transform="rotate(-90 210 106.3)">100nF</text>
<text x="253.1" y="106.8" transform="rotate(-90 253.1 106.8)">R17</text>
<text x="256.2" y="106.8" transform="rotate(-90 256.2 106.8)">62R</text>
<text x="265.1" y="106.8" transform="rotate(-90 265.1 106.8)">C16</text>
<text x="269.7" y="107.6" transform="rotate(-90 269.7 107.6)">100nF</text>
<text x="77.9" y="112.2">C20</text>
<text x="77.9" y="114">100nF</text>
<text x="241.6" y="113.4">TCAN334</text>
<text x="265.3" y="113.2">GND</text>
<text x="123" y="118.5">GND</text>
<text x="130.6" y="118.5">GND</text>
<text x="137" y="118.3">GND</text>
<text x="236" y="120.8">GND</text>
<text x="33.7" y="145.7">+3V3</text>
<text x="37.2" y="153.8" transform="rotate(-90 37.2 153.8)">BZ1</text>
<text x="44.1" y="156.3" transform="rotate(-90 44.1 156.3)">WST-0904T</text>
<text x="32.4" y="162.3" transform="rotate(-90 32.4 162.3)">Q1</text>
<text x="33.7" y="164.4" transform="rotate(-90 33.7 164.4)">2N7002K</text>
<text x="43.6" y="167.8" transform="rotate(-90 43.6 167.8)">R11</text>
<text x="46.6" y="167.9" transform="rotate(-90 46.6 167.9)">4,7k</text>
<text x="34.1" y="176.9">GND</text>
</g>
<g font-size=".9" fill="#0000c2">
<text x="135.1" y="63.2">2000°/s</text>
<text x="135.1" y="64.6">32g / 16bit</text>
</g>
</svg>
